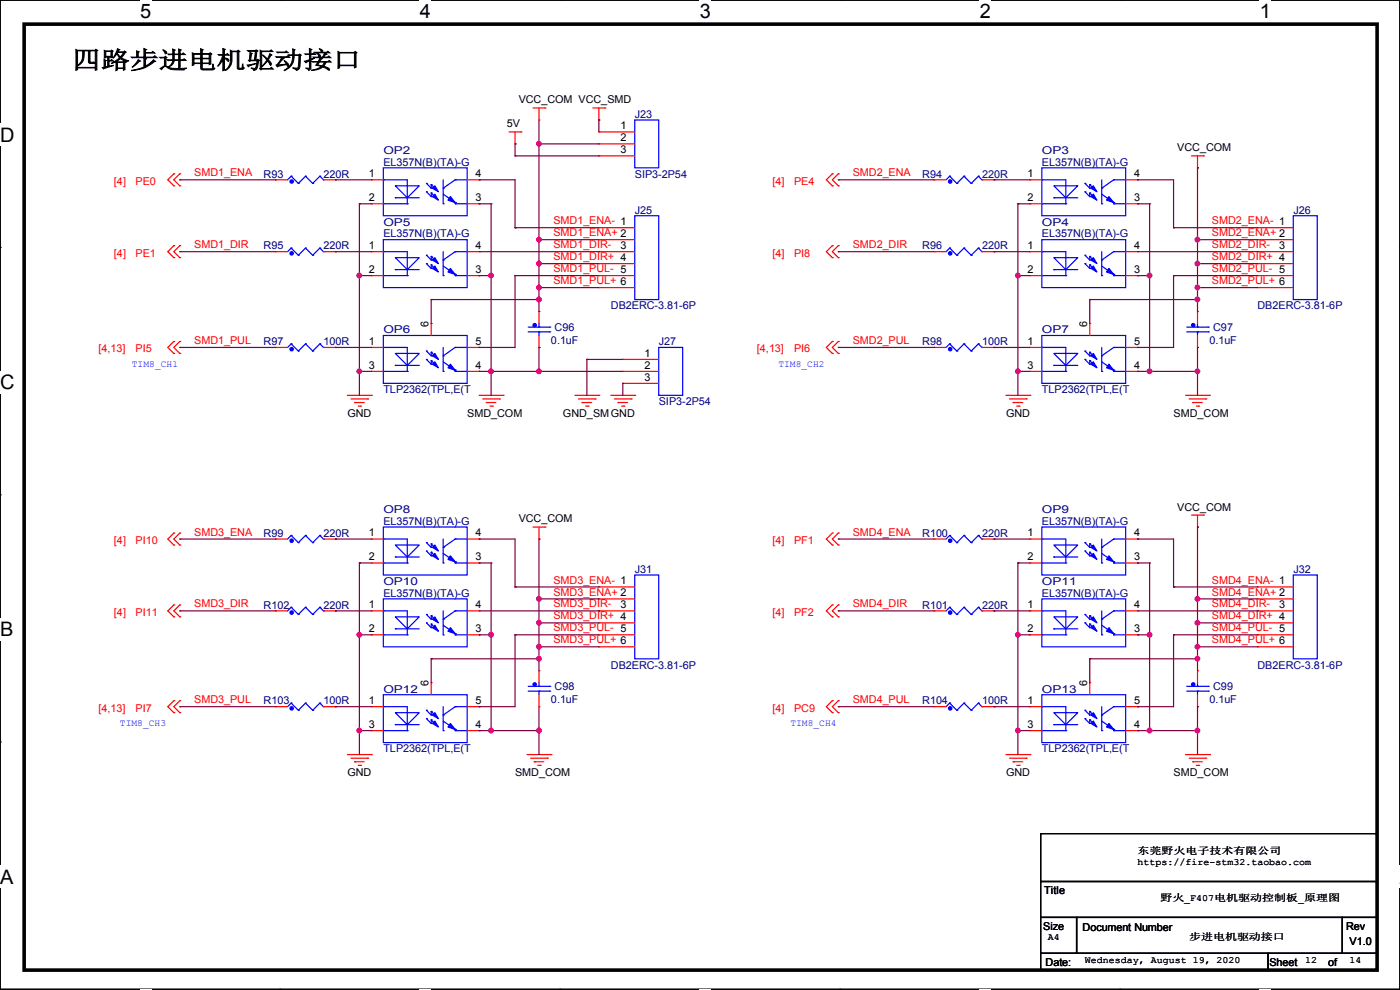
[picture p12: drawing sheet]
<svg xmlns="http://www.w3.org/2000/svg" width="297mm" height="210mm" viewBox="0 0 297 210" stroke-linecap="round" stroke-linejoin="round" font-family="sans-serif">
<path d="M0 0h297v209.8h-297z" fill="none" stroke="#000" stroke-width=".25"/>
<g fill="#fff">
<path d="M29.7 0h2.4v4.8h-2.4z"/>
<path d="M29.7 209.8h2.4v.2h-2.4z"/>
</g>
<path d="M59.4 0h.1M59.4 209.8h.1" fill="none" stroke="#000" stroke-width=".25"/>
<g fill="#fff">
<path d="M89.1 0h2.3v4.8h-2.3z"/>
<path d="M89.1 209.8h2.3v.2h-2.3z"/>
</g>
<path d="M118.8 0h.1M118.8 209.8h.1" fill="none" stroke="#000" stroke-width=".25"/>
<g fill="#fff">
<path d="M148.5 0h2.3v4.8h-2.3z"/>
<path d="M148.5 209.8h2.3v.2h-2.3z"/>
</g>
<path d="M178.2 0h.1M178.2 209.8h.1" fill="none" stroke="#000" stroke-width=".25"/>
<g fill="#fff">
<path d="M207.9 0h2.3v4.8h-2.3z"/>
<path d="M207.9 209.8h2.3v.2h-2.3z"/>
</g>
<path d="M237.6 0h.1M237.6 209.8h.1" fill="none" stroke="#000" stroke-width=".25"/>
<g fill="#fff">
<path d="M267.3 0h2.3v4.8h-2.3z"/>
<path d="M267.3 209.8h2.3v.2h-2.3z"/>
<path d="M0 26.2h3.1v4.8h-3.1z"/>
<path d="M0 78.7h3.1v4.7h-3.1z"/>
</g>
<path d="M0 52.5h.1M297 52.5h.1" fill="none" stroke="#000" stroke-width=".25"/>
<path d="M0 131.1h2.9v4.8h-2.9z" fill="#fff"/>
<path d="M0 104.9h.1M297 104.9h.1" fill="none" stroke="#000" stroke-width=".25"/>
<g fill="#fff">
<path d="M0 183.6h2.9v4.7h-2.9z"/>
<path d="M296.9 183.6h.1v4.7h-.1z"/>
</g>
<path d="M0 157.4h.1M297 157.4h.1M220.8 176.8h71.3v10.2h-71.3zM220.8 187h71.3v7.6h-71.3zM220.8 194.6h7.6v7.6h-7.6zM228.4 194.6h56.4v7.6h-56.4zM284.8 194.6h7.3v7.6h-7.3zM220.8 202.2h48.2v3.6h-48.2zM269 202.2h23.1v3.6h-23.1z" fill="none" stroke="#000" stroke-width=".25"/>
<path d="M5.1 5.1h287v200.7h-287z" fill="none" stroke="#000" stroke-width=".76"/>
<g fill="none" stroke="#f00" stroke-width=".25">
<path d="M36.9 36.9h.1M36.9 39.4h.1M36.9 36.9l-1.3 1.2 1.3 1.3M38.1 36.9h.1M38.1 39.4h.1M38.1 36.9l-1.2 1.2 1.2 1.3M58.5 38.1h.1M58.5 38.1h2.5M68.6 38.1h2.6M71.2 38.1h.1M78.8 38.1h.1M78.8 38.1h2.5"/>
<path d="M99.1 38.1h2.5M101.6 38.1h.1M108 28h2.5M109.3 30.5h.1M109.3 28v2.5M110.5 28h.1M113.1 22.9h2.5M114.3 25.4h.1M114.3 22.9v2.5M115.6 22.9h.1M125.8 22.9h2.5M127 25.4h.1"/>
<path d="M127 28h.1M127 30.5h.1M127 33.1h.1M127 28h7.7M127 22.9v2.5M127 33.1h7.7M127 30.5h7.7M128.3 22.9h.1M176.6 36.9h.1M176.6 39.4h.1M176.6 36.9l-1.3 1.2 1.3 1.3M177.8 36.9h.1"/>
<path d="M177.8 39.4h.1M177.8 36.9l-1.2 1.2 1.2 1.3M198.2 38.1h.1M198.2 38.1h2.5M208.3 38.1h2.6M210.9 38.1h.1M218.5 38.1h.1M218.5 38.1h2.5M238.8 38.1h2.5M241.3 38.1h.1M252.8 33.1h2.5M254 35.6h.1"/>
<path d="M254 33.1v2.5M255.3 33.1h.1M36.9 52.1h.1M36.9 54.7h.1M36.9 52.1l-1.3 1.3 1.3 1.3M38.1 52.1h.1M38.1 54.7h.1M38.1 52.1l-1.2 1.3 1.2 1.3M58.5 53.4h.1M58.5 53.4h2.5M68.6 53.4h2.6M71.2 53.4h.1"/>
<path d="M78.8 43.2h.1M78.8 53.4h.1M78.8 58.5h.1M78.8 53.4h2.5M78.8 58.5h2.5M78.8 43.2h2.5M99.1 53.4h2.5M99.1 58.5h2.5M99.1 43.2h2.5M101.6 43.2h.1M101.6 53.4h.1M101.6 58.5h.1"/>
<path d="M127 48.3h.1M127 50.8h.1M127 53.4h.1M127 55.9h.1M127 58.5h.1M127 53.4h7.7M127 58.5h7.7M127 48.3h7.7M127 50.8h7.7M127 55.9h7.7M176.6 52.1h.1M176.6 54.7h.1"/>
<path d="M176.6 52.1l-1.3 1.3 1.3 1.3M177.8 52.1h.1M177.8 54.7h.1M177.8 52.1l-1.2 1.3 1.2 1.3M198.2 53.4h.1M198.2 53.4h2.5M208.3 53.4h2.6M210.9 53.4h.1M218.5 53.4h.1M218.5 58.5h.1M218.5 43.2h.1M218.5 53.4h2.5"/>
<path d="M218.5 58.5h2.5M218.5 43.2h2.5M238.8 53.4h2.5M238.8 58.5h2.5M238.8 43.2h2.5M241.3 53.4h.1M241.3 58.5h.1M241.3 43.2h.1M266.7 48.3h.1M266.7 50.8h.1M266.7 53.4h.1M266.7 55.9h.1"/>
<path d="M266.7 58.5h.1M266.7 53.4h7.7M266.7 58.5h7.7M266.7 48.3h7.7M266.7 50.8h7.7M266.7 55.9h7.7M36.9 72.4h.1M36.9 75h.1M36.9 72.4l-1.3 1.3 1.3 1.3M38.1 72.4h.1M38.1 75h.1M38.1 72.4l-1.2 1.3 1.2 1.3"/>
<path d="M58.5 73.7h.1M58.5 73.7h2.5M68.6 73.7h2.6M71.2 73.7h.1M78.8 73.7h.1M78.8 78.8h.1M78.8 73.7h2.5M78.8 78.8h2.5M91.5 68.6h.1M91.5 68.6v2.6M99.1 73.7h2.5M99.1 78.8h2.5"/>
<path d="M101.6 73.7h.1M101.6 78.8h.1M114.3 66.1h.1M114.3 73.7h.1M114.3 66.1v2.5M114.3 71.2v2.5M127 61h.1M127 61h7.7M132.1 76.2h.1M132.1 78.8h.1M132.1 76.2h7.6M132.1 78.8h7.6"/>
<path d="M176.6 72.4h.1M176.6 75h.1M176.6 72.4l-1.3 1.3 1.3 1.3M177.8 72.4h.1M177.8 75h.1M177.8 72.4l-1.2 1.3 1.2 1.3M198.2 73.7h.1M198.2 73.7h2.5M208.3 73.7h2.6M210.9 73.7h.1M218.5 73.7h.1M218.5 78.8h.1"/>
<path d="M218.5 73.7h2.5M218.5 78.8h2.5M231.2 68.6h.1M231.2 68.6v2.6M238.8 73.7h2.5M238.8 78.8h2.5M241.3 73.7h.1M241.3 78.8h.1M254 66.1h.1M254 73.7h.1M254 66.1v2.5M254 71.2v2.5"/>
<path d="M266.7 61h.1M266.7 61h7.7M73.7 83.9h5.1M74.5 84.6h3.5M75.2 85.4h.1M75.2 85.4h2.1M76 86.1h.5M76.5 86.1h.1M78 84.6h.1M78.8 83.9h.1M101.6 83.9h5.1M102.4 84.6h3.6"/>
<path d="M103.2 85.4h.1M103.2 85.4h2M103.9 86.1h.5M104.4 86.1h.1M106 84.6h.1M106.7 83.9h.1M122 83.9h5M122.7 84.6h3.6M123.5 85.4h.1M123.5 85.4h2M124.2 86.1h.6M124.8 86.1h.1"/>
<path d="M126.3 84.6h.1M127 83.9h.1M129.6 83.9h5.1M130.3 84.6h3.6M131.1 85.4h.1M131.1 85.4h2M131.9 86.1h.5M132.1 81.3h.1M132.1 81.3h7.6M132.4 86.1h.1M133.9 84.6h.1M134.7 83.9h.1"/>
<path d="M213.4 83.9h5.1M214.2 84.6h3.5M214.9 85.4h.1M214.9 85.4h2.1M215.7 86.1h.5M216.2 86.1h.1M217.7 84.6h.1M218.5 83.9h.1M251.5 83.9h5.1M252.3 84.6h3.5M253 85.4h.1M253 85.4h2.1"/>
<path d="M253.8 86.1h.5M254.3 86.1h.1M255.8 84.6h.1M256.6 83.9h.1M36.9 113.1h.1M36.9 115.6h.1M36.9 113.1l-1.3 1.2 1.3 1.3M38.1 113.1h.1M38.1 115.6h.1M38.1 113.1l-1.2 1.2 1.2 1.3M58.5 114.3h.1M58.5 114.3h2.5"/>
<path d="M68.6 114.3h2.6M71.2 114.3h.1M78.8 114.3h.1M78.8 119.4h.1M78.8 114.3h2.5M78.8 119.4h2.5M99.1 114.3h2.5M99.1 119.4h2.5M101.6 114.3h.1M101.6 119.4h.1M113.1 111.8h2.5M114.3 114.3h.1"/>
<path d="M114.3 111.8v2.5M115.6 111.8h.1M176.6 113.1h.1M176.6 115.6h.1M176.6 113.1l-1.3 1.2 1.3 1.3M177.8 113.1h.1M177.8 115.6h.1M177.8 113.1l-1.2 1.2 1.2 1.3M198.2 114.3h.1M198.2 114.3h2.5M208.3 114.3h2.6M210.9 114.3h.1"/>
<path d="M218.5 114.3h.1M218.5 119.4h.1M218.5 114.3h2.5M218.5 119.4h2.5M238.8 114.3h2.5M238.8 119.4h2.5M241.3 114.3h.1M241.3 119.4h.1M252.8 109.3h2.5M254 111.8h.1M254 109.3v2.5M255.3 109.3h.1"/>
<path d="M36.9 128.3h.1M36.9 130.9h.1M36.9 128.3l-1.3 1.3 1.3 1.3M38.1 128.3h.1M38.1 130.9h.1M38.1 128.3l-1.2 1.3 1.2 1.3M58.5 129.6h.1M58.5 129.6h2.5M68.6 129.6h2.6M71.2 129.6h.1M78.8 129.6h.1M78.8 134.7h.1"/>
<path d="M78.8 129.6h2.5M78.8 134.7h2.5M99.1 129.6h2.5M99.1 134.7h2.5M101.6 129.6h.1M101.6 134.7h.1M127 124.5h.1M127 127h.1M127 129.6h.1M127 132.1h.1M127 134.7h.1M127 137.2h.1"/>
<path d="M127 124.5h7.7M127 127h7.7M127 129.6h7.7M127 132.1h7.7M127 134.7h7.7M127 137.2h7.7M176.6 128.3h.1M176.6 130.9h.1M176.6 128.3l-1.3 1.3 1.3 1.3M177.8 128.3h.1M177.8 130.9h.1M177.8 128.3l-1.2 1.3 1.2 1.3"/>
<path d="M198.2 129.6h.1M198.2 129.6h2.5M208.3 129.6h2.6M210.9 129.6h.1M218.5 129.6h.1M218.5 134.7h.1M218.5 129.6h2.5M218.5 134.7h2.5M238.8 129.6h2.5M238.8 134.7h2.5M241.3 129.6h.1M241.3 134.7h.1"/>
<path d="M266.7 124.5h.1M266.7 127h.1M266.7 129.6h.1M266.7 132.1h.1M266.7 134.7h.1M266.7 137.2h.1M266.7 124.5h7.7M266.7 127h7.7M266.7 129.6h7.7M266.7 132.1h7.7M266.7 134.7h7.7M266.7 137.2h7.7"/>
<path d="M36.9 148.6h.1M36.9 151.2h.1M36.9 148.6l-1.3 1.3 1.3 1.3M38.1 148.6h.1M38.1 151.2h.1M38.1 148.6l-1.2 1.3 1.2 1.3M58.5 149.9h.1M58.5 149.9h2.5M68.6 149.9h2.6M71.2 149.9h.1M78.8 149.9h.1M78.8 155h.1"/>
<path d="M78.8 149.9h2.5M78.8 155h2.5M91.5 144.8h.1M91.5 144.8v2.6M99.1 149.9h2.5M99.1 155h2.5M101.6 149.9h.1M101.6 155h.1M114.3 142.3h.1M114.3 149.9h.1M114.3 142.3v2.5M114.3 147.4v2.5"/>
<path d="M176.6 148.6h.1M176.6 151.2h.1M176.6 148.6l-1.3 1.3 1.3 1.3M177.8 148.6h.1M177.8 151.2h.1M177.8 148.6l-1.2 1.3 1.2 1.3M198.2 149.9h.1M198.2 149.9h2.5M208.3 149.9h2.6M210.9 149.9h.1M218.5 149.9h.1M218.5 155h.1"/>
<path d="M218.5 149.9h2.5M218.5 155h2.5M231.2 144.8h.1M231.2 144.8v2.6M238.8 149.9h2.5M238.8 155h2.5M241.3 149.9h.1M241.3 155h.1M254 142.3h.1M254 149.9h.1M254 142.3v2.5M254 147.4v2.5"/>
<path d="M73.7 160.1h5.1M74.5 160.8h3.5M75.2 161.6h.1M75.2 161.6h2.1M76 162.3h.5M76.5 162.3h.1M78 160.8h.1M78.8 160.1h.1M111.8 160.1h5.1M112.6 160.8h3.5M113.3 161.6h.1M113.3 161.6h2.1"/>
<path d="M114.1 162.3h.5M114.6 162.3h.1M116.1 160.8h.1M116.9 160.1h.1M213.4 160.1h5.1M214.2 160.8h3.5M214.9 161.6h.1M214.9 161.6h2.1M215.7 162.3h.5M216.2 162.3h.1M217.7 160.8h.1M218.5 160.1h.1"/>
<path d="M251.5 160.1h5.1M252.3 160.8h3.5M253 161.6h.1M253 161.6h2.1M253.8 162.3h.5M254.3 162.3h.1M255.8 160.8h.1M256.6 160.1h.1"/>
</g>
<g fill="none" stroke="#00f" stroke-width=".25">
<path d="M61.8 37.4h.1M61.8 37.4l-.8 .7M61.8 37.4l1.5 1.5M63.3 38.9h.1M64.8 37.4h.1M64.8 37.4l-1.5 1.5M64.8 37.4l1.5 1.5M66.3 38.9h.1M67.9 37.4h.1M67.9 37.4l-1.6 1.5M67.9 37.4l.7 .7M68.6 38.1h.1"/>
<path d="M81.3 35.6h17.8v10.2h-17.8zM81.3 38.1h.1M81.3 38.1h5.1v5.1M83.9 39.4h5l-2.5 2.6zM90.5 38.9h.1M90.5 38.9l1 1M91.5 39.9h.1M91.5 39.2h.1M91.5 39.2v.7M91.5 39.2l1 1M94 39.9h.1M94 38.1v5.1"/>
<path d="M96.6 38.1h.1M96.6 38.1l-2.6 1.8M96.6 38.1h2.5M134.7 25.4h5v10.2h-5zM201.5 37.4h.1M201.5 37.4l-.8 .7M201.5 37.4l1.5 1.5M203 38.9h.1M204.5 37.4h.1M204.5 37.4l-1.5 1.5M204.5 37.4l1.5 1.5M206 38.9h.1"/>
<path d="M207.6 37.4h.1M207.6 37.4l-1.6 1.5M207.6 37.4l.7 .7M208.3 38.1h.1M221 35.6h17.8v10.2h-17.8zM221 38.1h.1M221 38.1h5.1v5.1M223.6 39.4h5l-2.5 2.6zM230.2 38.9h.1M230.2 38.9l1 1M231.2 39.9h.1M231.2 39.2h.1"/>
<path d="M231.2 39.2v.7M231.2 39.2l1 1M233.7 39.9h.1M233.7 38.1v5.1M236.3 38.1h.1M236.3 38.1h2.5M236.3 38.1l-2.6 1.8M61.8 52.6h.1M61.8 52.6l-.8 .8M61.8 52.6l1.5 1.5M63.3 54.1h.1M64.8 52.6h.1"/>
<path d="M64.8 52.6l-1.5 1.5M64.8 52.6l1.5 1.5M66.3 54.1h.1M67.9 52.6h.1M67.9 52.6l-1.6 1.5M67.9 52.6l.7 .8M68.6 53.4h.1M81.3 50.8h17.8v10.2h-17.8zM81.3 43.2h.1M81.3 53.4h.1M81.3 58.5h.1M81.3 58.5h5.1"/>
<path d="M81.3 53.4h5.1v5.1M81.3 43.2h5.1M83.9 54.7h5l-2.5 2.5zM83.9 42h.1M83.9 57.2h.1M83.9 57.2h5M83.9 42h5M86.4 43.2h.1M86.4 58.5h.1M90.5 40.7h.1M90.5 55.9h.1M90.5 54.1h.1"/>
<path d="M90.5 40.7l1 1M90.5 55.9l1 1M90.5 54.1l1 1.1M91.5 41.7h.1M91.5 40.9h.1M91.5 56.9h.1M91.5 56.2h.1M91.5 55.2h.1M91.5 54.4h.1M91.5 40.9v.8M91.5 54.4v.8M91.5 56.2v.7"/>
<path d="M91.5 40.9l1 1.1M91.5 56.2l1 1M91.5 54.4l1 1M94 43.2h.1M94 58.5h.1M94 55.2h.1M94 53.4v5.1M94 41.2l2.6 1.8M94 56.4l2.6 1.8M96.6 43h.1M96.6 43.2h.1M96.6 58.2h.1"/>
<path d="M96.6 58.5h.1M96.6 53.4h.1M96.6 58.5h2.5M96.6 53.4h2.5M96.6 43.2h2.5M96.6 43v.2M96.6 58.2v.3M96.6 53.4l-2.6 1.8M134.7 45.8h5v17.7h-5zM201.5 52.6h.1M201.5 52.6l-.8 .8M201.5 52.6l1.5 1.5"/>
<path d="M203 54.1h.1M204.5 52.6h.1M204.5 52.6l-1.5 1.5M204.5 52.6l1.5 1.5M206 54.1h.1M207.6 52.6h.1M207.6 52.6l-1.6 1.5M207.6 52.6l.7 .8M208.3 53.4h.1M221 50.8h17.8v10.2h-17.8zM221 53.4h.1M221 58.5h.1"/>
<path d="M221 43.2h.1M221 53.4h5.1v5.1M221 58.5h5.1M221 43.2h5.1M223.6 54.7h5l-2.5 2.5zM223.6 57.2h.1M223.6 42h.1M223.6 57.2h5M223.6 42h5M226.1 58.5h.1M226.1 43.2h.1M230.2 55.9h.1"/>
<path d="M230.2 54.1h.1M230.2 40.7h.1M230.2 55.9l1 1M230.2 54.1l1 1.1M230.2 40.7l1 1M231.2 56.9h.1M231.2 56.2h.1M231.2 55.2h.1M231.2 54.4h.1M231.2 41.7h.1M231.2 40.9h.1M231.2 40.9v.8"/>
<path d="M231.2 54.4v.8M231.2 56.2v.7M231.2 56.2l1 1M231.2 54.4l1 1M231.2 40.9l1 1.1M233.7 58.5h.1M233.7 55.2h.1M233.7 43.2h.1M233.7 53.4v5.1M233.7 56.4l2.6 1.8M233.7 41.2l2.6 1.8M236.3 58.2h.1"/>
<path d="M236.3 58.5h.1M236.3 53.4h.1M236.3 43h.1M236.3 43.2h.1M236.3 53.4l-2.6 1.8M236.3 58.5h2.5M236.3 53.4h2.5M236.3 43v.2M236.3 58.2v.3M236.3 43.2h2.5M274.4 45.8h5v17.7h-5zM61.8 72.9h.1"/>
<path d="M61.8 72.9l-.8 .8M61.8 72.9l1.5 1.6M63.3 74.5h.1M64.8 72.9h.1M64.8 72.9l-1.5 1.6M64.8 72.9l1.5 1.6M66.3 74.5h.1M67.9 72.9h.1M67.9 72.9l-1.6 1.6M67.9 72.9l.7 .8M68.6 73.7h.1M81.3 71.2h17.8v10.1h-17.8z"/>
<path d="M81.3 73.7h.1M81.3 78.8h.1M81.3 78.8h5.1M81.3 73.7h5.1v5.1M83.9 75h5l-2.5 2.5zM83.9 77.5h.1M83.9 77.5h5M86.4 78.8h.1M90.5 76.2h.1M90.5 74.5h.1M90.5 76.2l1 1.1M90.5 74.5l1 1"/>
<path d="M91.5 77.3h.1M91.5 76.5h.1M91.5 75.5h.1M91.5 74.7h.1M91.5 74.7v.8M91.5 76.5v.8M91.5 76.5l1 1M91.5 74.7l1 1M94 78.8h.1M94 75.5h.1M94 73.7v5.1M94 76.8l2.6 1.7"/>
<path d="M96.6 78.5h.1M96.6 78.8h.1M96.6 73.7h.1M96.6 78.8h2.5M96.6 73.7h2.5M96.6 78.5v.3M96.6 73.7l-2.6 1.8M112.1 70.4h4.5M112.1 69.4h4.5M114.3 70.4h.1M114.3 69.4h.1M114.3 68.6v.8"/>
<path d="M114.3 70.4v.8M116.6 70.4h.1M116.6 69.4h.1M139.7 73.7h5.1v10.2h-5.1zM201.5 72.9h.1M201.5 72.9l-.8 .8M201.5 72.9l1.5 1.6M203 74.5h.1M204.5 72.9h.1M204.5 72.9l-1.5 1.6M204.5 72.9l1.5 1.6M206 74.5h.1"/>
<path d="M207.6 72.9h.1M207.6 72.9l-1.6 1.6M207.6 72.9l.7 .8M208.3 73.7h.1M221 71.2h17.8v10.1h-17.8zM221 73.7h.1M221 78.8h.1M221 73.7h5.1v5.1M221 78.8h5.1M223.6 75h5l-2.5 2.5zM223.6 77.5h.1M223.6 77.5h5"/>
<path d="M226.1 78.8h.1M230.2 76.2h.1M230.2 74.5h.1M230.2 76.2l1 1.1M230.2 74.5l1 1M231.2 77.3h.1M231.2 76.5h.1M231.2 75.5h.1M231.2 74.7h.1M231.2 74.7v.8M231.2 76.5v.8M231.2 76.5l1 1"/>
<path d="M231.2 74.7l1 1M233.7 78.8h.1M233.7 75.5h.1M233.7 73.7v5.1M233.7 76.8l2.6 1.7M236.3 78.5h.1M236.3 78.8h.1M236.3 73.7h.1M236.3 78.5v.3M236.3 73.7l-2.6 1.8M236.3 78.8h2.5M236.3 73.7h2.5"/>
<path d="M251.8 70.4h4.5M251.8 69.4h4.5M254 70.4h.1M254 69.4h.1M254 68.6v.8M254 70.4v.8M256.3 70.4h.1M256.3 69.4h.1M61.8 113.6h.1M61.8 113.6l-.8 .7M61.8 113.6l1.5 1.5M63.3 115.1h.1"/>
<path d="M64.8 113.6h.1M64.8 113.6l-1.5 1.5M64.8 113.6l1.5 1.5M66.3 115.1h.1M67.9 113.6h.1M67.9 113.6l-1.6 1.5M67.9 113.6l.7 .7M68.6 114.3h.1M81.3 111.8h17.8v10.2h-17.8zM81.3 114.3h.1M81.3 119.4h.1M81.3 119.4h5.1"/>
<path d="M81.3 114.3h5.1v5.1M83.9 115.6h5l-2.5 2.6zM83.9 118.2h.1M83.9 118.2h5M86.4 119.4h.1M90.5 116.9h.1M90.5 115.1h.1M90.5 116.9l1 1M90.5 115.1l1 1M91.5 117.9h.1M91.5 117.1h.1M91.5 116.1h.1"/>
<path d="M91.5 115.4h.1M91.5 115.4v.7M91.5 117.1v.8M91.5 117.1l1 1.1M91.5 115.4l1 1M94 119.4h.1M94 116.1h.1M94 114.3v5.1M94 117.4l2.6 1.8M96.6 119.2h.1M96.6 119.4h.1M96.6 114.3h.1"/>
<path d="M96.6 119.4h2.5M96.6 114.3h2.5M96.6 119.2v.2M96.6 114.3l-2.6 1.8M201.5 113.6h.1M201.5 113.6l-.8 .7M201.5 113.6l1.5 1.5M203 115.1h.1M204.5 113.6h.1M204.5 113.6l-1.5 1.5M204.5 113.6l1.5 1.5M206 115.1h.1"/>
<path d="M207.6 113.6h.1M207.6 113.6l-1.6 1.5M207.6 113.6l.7 .7M208.3 114.3h.1M221 111.8h17.8v10.2h-17.8zM221 114.3h.1M221 119.4h.1M221 114.3h5.1v5.1M221 119.4h5.1M223.6 115.6h5l-2.5 2.6zM223.6 118.2h.1M223.6 118.2h5"/>
<path d="M226.1 119.4h.1M230.2 116.9h.1M230.2 115.1h.1M230.2 116.9l1 1M230.2 115.1l1 1M231.2 117.9h.1M231.2 117.1h.1M231.2 116.1h.1M231.2 115.4h.1M231.2 115.4v.7M231.2 117.1v.8M231.2 117.1l1 1.1"/>
<path d="M231.2 115.4l1 1M233.7 119.4h.1M233.7 116.1h.1M233.7 114.3v5.1M233.7 117.4l2.6 1.8M236.3 119.2h.1M236.3 119.4h.1M236.3 114.3h.1M236.3 119.2v.2M236.3 114.3l-2.6 1.8M236.3 119.4h2.5M236.3 114.3h2.5"/>
<path d="M61.8 128.8h.1M61.8 128.8l-.8 .8M61.8 128.8l1.5 1.5M63.3 130.3h.1M64.8 128.8h.1M64.8 128.8l-1.5 1.5M64.8 128.8l1.5 1.5M66.3 130.3h.1M67.9 128.8h.1M67.9 128.8l-1.6 1.5M67.9 128.8l.7 .8M68.6 129.6h.1"/>
<path d="M81.3 127h17.8v10.2h-17.8zM81.3 129.6h.1M81.3 134.7h.1M81.3 134.7h5.1M81.3 129.6h5.1v5.1M83.9 130.9h5l-2.5 2.5zM83.9 133.4h.1M83.9 133.4h5M86.4 134.7h.1M90.5 132.1h.1M90.5 130.3h.1M90.5 132.1l1 1"/>
<path d="M90.5 130.3l1 1.1M91.5 133.1h.1M91.5 132.4h.1M91.5 131.4h.1M91.5 130.6h.1M91.5 130.6v.8M91.5 132.4v.7M91.5 132.4l1 1M91.5 130.6l1 1M94 134.7h.1M94 131.4h.1M94 129.6v5.1"/>
<path d="M94 132.6l2.6 1.8M96.6 134.4h.1M96.6 134.7h.1M96.6 129.6h.1M96.6 134.7h2.5M96.6 129.6h2.5M96.6 134.4v.3M96.6 129.6l-2.6 1.8M134.7 122h5v17.7h-5zM201.5 128.8h.1M201.5 128.8l-.8 .8M201.5 128.8l1.5 1.5"/>
<path d="M203 130.3h.1M204.5 128.8h.1M204.5 128.8l-1.5 1.5M204.5 128.8l1.5 1.5M206 130.3h.1M207.6 128.8h.1M207.6 128.8l-1.6 1.5M207.6 128.8l.7 .8M208.3 129.6h.1M221 127h17.8v10.2h-17.8zM221 129.6h.1M221 134.7h.1"/>
<path d="M221 129.6h5.1v5.1M221 134.7h5.1M223.6 130.9h5l-2.5 2.5zM223.6 133.4h.1M223.6 133.4h5M226.1 134.7h.1M230.2 132.1h.1M230.2 130.3h.1M230.2 132.1l1 1M230.2 130.3l1 1.1M231.2 133.1h.1M231.2 132.4h.1"/>
<path d="M231.2 131.4h.1M231.2 130.6h.1M231.2 130.6v.8M231.2 132.4v.7M231.2 132.4l1 1M231.2 130.6l1 1M233.7 134.7h.1M233.7 131.4h.1M233.7 129.6v5.1M233.7 132.6l2.6 1.8M236.3 134.4h.1M236.3 134.7h.1"/>
<path d="M236.3 129.6h.1M236.3 134.4v.3M236.3 129.6l-2.6 1.8M236.3 134.7h2.5M236.3 129.6h2.5M274.4 122h5v17.7h-5zM61.8 149.1h.1M61.8 149.1l-.8 .8M61.8 149.1l1.5 1.6M63.3 150.7h.1M64.8 149.1h.1M64.8 149.1l-1.5 1.6"/>
<path d="M64.8 149.1l1.5 1.6M66.3 150.7h.1M67.9 149.1h.1M67.9 149.1l-1.6 1.6M67.9 149.1l.7 .8M68.6 149.9h.1M81.3 147.4h17.8v10.1h-17.8zM81.3 149.9h.1M81.3 155h.1M81.3 155h5.1M81.3 149.9h5.1v5.1M83.9 151.2h5l-2.5 2.5z"/>
<path d="M83.9 153.7h.1M83.9 153.7h5M86.4 155h.1M90.5 152.4h.1M90.5 150.7h.1M90.5 152.4l1 1.1M90.5 150.7l1 1M91.5 153.5h.1M91.5 152.7h.1M91.5 151.7h.1M91.5 150.9h.1M91.5 150.9v.8"/>
<path d="M91.5 152.7v.8M91.5 152.7l1 1M91.5 150.9l1 1M94 155h.1M94 151.7h.1M94 149.9v5.1M94 153l2.6 1.7M96.6 154.7h.1M96.6 155h.1M96.6 149.9h.1M96.6 155h2.5M96.6 149.9h2.5"/>
<path d="M96.6 154.7v.3M96.6 149.9l-2.6 1.8M112.1 146.6h4.5M112.1 145.6h4.5M114.3 146.6h.1M114.3 145.6h.1M114.3 144.8v.8M114.3 146.6v.8M116.6 146.6h.1M116.6 145.6h.1M201.5 149.1h.1M201.5 149.1l-.8 .8"/>
<path d="M201.5 149.1l1.5 1.6M203 150.7h.1M204.5 149.1h.1M204.5 149.1l-1.5 1.6M204.5 149.1l1.5 1.6M206 150.7h.1M207.6 149.1h.1M207.6 149.1l-1.6 1.6M207.6 149.1l.7 .8M208.3 149.9h.1M221 147.4h17.8v10.1h-17.8zM221 149.9h.1"/>
<path d="M221 155h.1M221 149.9h5.1v5.1M221 155h5.1M223.6 151.2h5l-2.5 2.5zM223.6 153.7h.1M223.6 153.7h5M226.1 155h.1M230.2 152.4h.1M230.2 150.7h.1M230.2 152.4l1 1.1M230.2 150.7l1 1M231.2 153.5h.1"/>
<path d="M231.2 152.7h.1M231.2 151.7h.1M231.2 150.9h.1M231.2 150.9v.8M231.2 152.7v.8M231.2 152.7l1 1M231.2 150.9l1 1M233.7 155h.1M233.7 151.7h.1M233.7 149.9v5.1M233.7 153l2.6 1.7M236.3 154.7h.1"/>
<path d="M236.3 155h.1M236.3 149.9h.1M236.3 154.7v.3M236.3 149.9l-2.6 1.8M236.3 155h2.5M236.3 149.9h2.5M251.8 146.6h4.5M251.8 145.6h4.5M254 146.6h.1M254 145.6h.1M254 144.8v.8M254 146.6v.8"/>
<path d="M256.3 146.6h.1M256.3 145.6h.1"/>
</g>
<g fill="#00f" stroke="#00f" stroke-width=".25">
<path d="M235.2 56.9l1.1 1.3-1.6-.5z"/>
<path d="M231.4 56.9l.5-.5 .8 1.3z"/>
<path d="M231.4 55.2l.5-.5 .8 1.2z"/>
<path d="M235.2 77.3l1.1 1.2-1.6-.5z"/>
<path d="M231.4 77.3l.5-.5 .8 1.2z"/>
<path d="M231.9 75l.8 1.2-1.3-.7z"/>
<path d="M235.2 117.9l1.1 1.3-1.6-.5z"/>
<path d="M231.4 117.9l.5-.5 .8 1.3z"/>
<path d="M231.9 115.6l.8 1.3-1.3-.8z"/>
<path d="M235.2 153.5l1.1 1.2-1.6-.5z"/>
<path d="M231.4 153.5l.5-.5 .8 1.2z"/>
<path d="M231.4 151.7l.5-.5 .8 1.2z"/>
<path d="M235.2 133.1l1.1 1.3-1.6-.5z"/>
<path d="M231.4 133.1l.5-.5 .8 1.3z"/>
<path d="M231.4 131.4l.5-.5 .8 1.2z"/>
<path d="M95.5 41.7l1.1 1.3-1.6-.5z"/>
<path d="M91.7 41.7l.5-.5 .8 1.3z"/>
<path d="M91.7 39.9l.5-.5 .8 1.3z"/>
<path d="M95.5 56.9l1.1 1.3-1.6-.5z"/>
<path d="M91.7 56.9l.5-.5 .8 1.3z"/>
<path d="M91.7 55.2l.5-.5 .8 1.2z"/>
<path d="M95.5 117.9l1.1 1.3-1.6-.5z"/>
<path d="M91.7 117.9l.5-.5 .8 1.3z"/>
<path d="M91.7 116.1l.5-.5 .8 1.3z"/>
<path d="M95.5 77.3l1.1 1.2-1.6-.5z"/>
<path d="M91.7 77.3l.5-.5 .8 1.2z"/>
<path d="M91.7 75.5l.5-.5 .8 1.2z"/>
<path d="M95.5 133.1l1.1 1.3-1.6-.5z"/>
<path d="M91.7 133.1l.5-.5 .8 1.3z"/>
<path d="M91.7 131.4l.5-.5 .8 1.2z"/>
<path d="M95.5 153.5l1.1 1.2-1.6-.5z"/>
<path d="M91.7 153.5l.5-.5 .8 1.2z"/>
<path d="M91.7 151.7l.5-.5 .8 1.2z"/>
<path d="M235.2 41.7l1.1 1.3-1.6-.5z"/>
<path d="M231.4 41.7l.5-.5 .8 1.3z"/>
<path d="M231.4 39.9l.5-.5 .8 1.3z"/>
<circle cx="61.9" cy="74.1" r=".36"/>
<circle cx="61.9" cy="150.3" r=".36"/>
<circle cx="113.4" cy="69" r=".36"/>
<circle cx="253.1" cy="145.2" r=".36"/>
<circle cx="201.6" cy="74.1" r=".36"/>
<circle cx="61.9" cy="114.7" r=".36"/>
<circle cx="201.6" cy="38.5" r=".36"/>
<circle cx="61.9" cy="129.9" r=".36"/>
<circle cx="201.6" cy="53.7" r=".36"/>
<circle cx="61.9" cy="38.5" r=".36"/>
<circle cx="201.6" cy="150.3" r=".36"/>
<circle cx="61.9" cy="53.7" r=".36"/>
<circle cx="201.6" cy="129.9" r=".36"/>
<circle cx="113.4" cy="145.2" r=".36"/>
<circle cx="201.6" cy="114.7" r=".36"/>
<circle cx="253.1" cy="69" r=".36"/>
</g>
<g fill="none" stroke="#800040" stroke-width=".25">
<path d="M38.1 38.1h.1M38.1 38.1h20.4M71.2 38.1h.1M71.2 38.1h7.6M101.6 38.1h.1M101.6 38.1h7.7v10.2M109.3 30.5h.1M109.3 33.1h.1M109.3 30.5v2.6M109.3 33.1h17.7M114.3 30.5h.1M114.3 30.5h12.7"/>
<path d="M114.3 25.4v40.7M127 25.4h.1M127 25.4v2.6M177.8 38.1h.1M177.8 38.1h20.4M210.9 38.1h.1M210.9 38.1h7.6M241.3 38.1h.1M241.3 38.1h7.7v10.2M254 35.6h.1M254 35.6v30.5M38.1 53.4h.1"/>
<path d="M38.1 53.4h20.4M71.2 53.4h.1M71.2 53.4h7.6M76.2 43.2h.1M76.2 58.5h.1M76.2 43.2h2.6M76.2 58.5h2.6M76.2 43.2v40.7M101.6 43.2h.1M101.6 58.5h.1M101.6 53.4h25.4M101.6 43.2h2.6"/>
<path d="M101.6 58.5h2.6M104.2 43.2h.1M104.2 58.5h.1M104.2 43.2v40.7M109.3 48.3h.1M109.3 58.5h.1M109.3 58.5v15.2h-7.7M109.3 58.5h17.7M109.3 48.3h17.7M114.3 50.8h.1M114.3 55.9h.1M114.3 50.8h12.7"/>
<path d="M114.3 55.9h12.7M127 53.4h.1M177.8 53.4h.1M177.8 53.4h20.4M210.9 53.4h.1M210.9 53.4h7.6M215.9 43.2h.1M215.9 58.5h.1M215.9 43.2h2.6M215.9 58.5h2.6M215.9 43.2v40.7M241.3 43.2h.1"/>
<path d="M241.3 58.5h.1M241.3 53.4h25.4M241.3 43.2h2.6M241.3 58.5h2.6M243.9 43.2h.1M243.9 58.5h.1M243.9 43.2v35.6M249 48.3h.1M249 58.5h.1M249 58.5v15.2h-7.7M249 58.5h17.7M249 48.3h17.7"/>
<path d="M254 50.8h.1M254 55.9h.1M254 50.8h12.7M254 55.9h12.7M266.7 53.4h.1M38.1 73.7h.1M38.1 73.7h20.4M71.2 73.7h.1M71.2 73.7h7.6M76.2 78.8h.1M76.2 78.8h2.6M91.5 63.5h.1"/>
<path d="M91.5 63.5v5.1M91.5 63.5h22.8M101.6 73.7h.1M101.6 78.8h.1M101.6 78.8h30.5M104.2 78.8h.1M114.3 63.5h.1M114.3 73.7h.1M114.3 78.8h.1M114.3 61h.1M114.3 73.7v5.1M114.3 61h12.7"/>
<path d="M124.5 76.2h.1M124.5 76.2v7.7M124.5 76.2h7.6M177.8 73.7h.1M177.8 73.7h20.4M210.9 73.7h.1M210.9 73.7h7.6M215.9 78.8h.1M215.9 78.8h2.6M231.2 63.5h.1M231.2 63.5h22.8M231.2 63.5v5.1"/>
<path d="M241.3 73.7h.1M241.3 78.8h.1M241.3 78.8h12.7M243.9 78.8h.1M254 61h.1M254 63.5h.1M254 73.7h.1M254 78.8h.1M254 61h12.7M254 73.7v10.2M132.1 81.3h.1M132.1 81.3v2.6"/>
<path d="M38.1 114.3h.1M38.1 114.3h20.4M71.2 114.3h.1M71.2 114.3h7.6M76.2 119.4h.1M76.2 119.4v40.7M76.2 119.4h2.6M101.6 114.3h.1M101.6 119.4h.1M101.6 114.3h7.7v10.2M101.6 119.4h2.6M104.2 119.4h.1"/>
<path d="M104.2 119.4v35.6M114.3 114.3h.1M114.3 114.3v28M177.8 114.3h.1M177.8 114.3h20.4M210.9 114.3h.1M210.9 114.3h7.6M215.9 119.4h.1M215.9 119.4v40.7M215.9 119.4h2.6M241.3 114.3h.1M241.3 119.4h.1"/>
<path d="M241.3 114.3h7.7v10.2M241.3 119.4h2.6M243.9 119.4h.1M243.9 119.4v35.6M254 111.8h.1M254 111.8v30.5M38.1 129.6h.1M38.1 129.6h20.4M71.2 129.6h.1M71.2 129.6h7.6M76.2 134.7h.1M76.2 134.7h2.6"/>
<path d="M91.5 139.7h.1M91.5 139.7v5.1M91.5 139.7h22.8M101.6 134.7h.1M101.6 129.6h25.4M101.6 134.7h2.6M104.2 134.7h.1M109.3 124.5h.1M109.3 134.7h.1M109.3 134.7v15.2h-7.7M109.3 124.5h17.7M109.3 134.7h17.7"/>
<path d="M114.3 127h.1M114.3 132.1h.1M114.3 137.2h.1M114.3 139.7h.1M114.3 127h12.7M114.3 132.1h12.7M114.3 137.2h12.7M127 129.6h.1M177.8 129.6h.1M177.8 129.6h20.4M210.9 129.6h.1M210.9 129.6h7.6"/>
<path d="M215.9 134.7h.1M215.9 134.7h2.6M231.2 139.7h.1M231.2 139.7v5.1M231.2 139.7h22.8M241.3 134.7h.1M241.3 129.6h25.4M241.3 134.7h2.6M243.9 134.7h.1M249 124.5h.1M249 134.7h.1M249 134.7v15.2h-7.7"/>
<path d="M249 124.5h17.7M249 134.7h17.7M254 127h.1M254 132.1h.1M254 137.2h.1M254 139.7h.1M254 127h12.7M254 132.1h12.7M254 137.2h12.7M266.7 129.6h.1M38.1 149.9h.1M38.1 149.9h20.4"/>
<path d="M71.2 149.9h.1M71.2 149.9h7.6M76.2 155h.1M76.2 155h2.6M101.6 149.9h.1M101.6 155h.1M101.6 155h12.7M104.2 155h.1M114.3 155h.1M114.3 149.9v10.2M177.8 149.9h.1M177.8 149.9h20.4"/>
<path d="M210.9 149.9h.1M210.9 149.9h7.6M215.9 155h.1M215.9 155h2.6M241.3 149.9h.1M241.3 155h.1M241.3 155h12.7M243.9 155h.1M254 149.9h.1M254 155h.1M254 149.9v10.2"/>
</g>
<g fill="#f0f" stroke="#f0f" stroke-width=".25">
<circle cx="104.2" cy="58.4" r=".49"/>
<circle cx="104.2" cy="78.8" r=".49"/>
<circle cx="76.2" cy="58.4" r=".49"/>
<circle cx="76.2" cy="78.8" r=".49"/>
<circle cx="114.3" cy="63.5" r=".49"/>
<circle cx="114.3" cy="78.8" r=".49"/>
<circle cx="114.3" cy="55.9" r=".49"/>
<circle cx="114.3" cy="50.8" r=".49"/>
<circle cx="114.3" cy="61" r=".49"/>
<circle cx="254" cy="61" r=".49"/>
<circle cx="254" cy="55.9" r=".49"/>
<circle cx="254" cy="50.8" r=".49"/>
<circle cx="243.9" cy="58.4" r=".49"/>
<circle cx="243.9" cy="78.8" r=".49"/>
<circle cx="215.9" cy="58.4" r=".49"/>
<circle cx="215.9" cy="78.8" r=".49"/>
<circle cx="254" cy="63.5" r=".49"/>
<circle cx="254" cy="78.8" r=".49"/>
<circle cx="114.3" cy="137.2" r=".49"/>
<circle cx="114.3" cy="132.1" r=".49"/>
<circle cx="114.3" cy="127" r=".49"/>
<circle cx="254" cy="137.2" r=".49"/>
<circle cx="254" cy="132.1" r=".49"/>
<circle cx="254" cy="127" r=".49"/>
<circle cx="254" cy="139.7" r=".49"/>
<circle cx="243.9" cy="134.6" r=".49"/>
<circle cx="243.9" cy="155" r=".49"/>
<circle cx="215.9" cy="134.6" r=".49"/>
<circle cx="215.9" cy="155" r=".49"/>
<circle cx="104.2" cy="134.6" r=".49"/>
<circle cx="76.2" cy="134.6" r=".49"/>
<circle cx="76.2" cy="155" r=".49"/>
<circle cx="104.2" cy="155" r=".49"/>
<circle cx="114.3" cy="139.7" r=".49"/>
<circle cx="114.3" cy="30.5" r=".49"/>
<circle cx="254" cy="155" r=".49"/>
<circle cx="114.3" cy="155" r=".49"/>
</g>
<text font-size="5.1" x="15.3" y="14.5">四路步进电机驱动接口</text>
<g font-size="4.2">
<text x="29.7" y="3.9">5</text>
<text x="89.1" y="3.9">4</text>
<text x="148.5" y="3.9">3</text>
<text x="207.9" y="3.9">2</text>
<text x="267.2" y="3.9">1</text>
<text x="0" y="30.1">D</text>
<text x="0" y="82.5">C</text>
<text x="0" y="135">B</text>
<text x="0" y="187.4">A</text>
<text x="297" y="187.4">A</text>
</g>
<g font-size="2.3">
<text x="110" y="21.9">VCC_COM VCC_SMD</text>
<text x="107.5" y="27">5V</text>
<text x="131.6" y="27.4">1</text>
<text x="131.6" y="30">2</text>
<text x="131.6" y="32.5">3</text>
<text x="249.7" y="32.1">VCC_COM</text>
<text x="78.3" y="37.6">1</text>
<text x="100.9" y="37.6">4</text>
<text x="218" y="37.6">1</text>
<text x="240.6" y="37.6">4</text>
<text x="78.3" y="42.7">2</text>
<text x="100.9" y="42.7">3</text>
<text x="218" y="42.7">2</text>
<text x="240.6" y="42.7">3</text>
<text x="78.3" y="52.8">1</text>
<text x="100.9" y="52.8">4</text>
<text x="131.6" y="52.8">3</text>
<text x="218" y="52.8">1</text>
<text x="240.6" y="52.8">4</text>
<text x="271.3" y="52.8">3</text>
<text x="78.3" y="57.9">2</text>
<text x="100.9" y="57.9">3</text>
<text x="218" y="57.9">2</text>
<text x="240.6" y="57.9">3</text>
<text x="90.9" y="69.4" transform="rotate(-90 90.9 69.4)">6</text>
<text x="230.6" y="69.4" transform="rotate(-90 230.6 69.4)">6</text>
<text x="78.3" y="73.2">1</text>
<text x="100.9" y="73.2">5</text>
<text x="136.7" y="75.7">1</text>
<text x="218" y="73.2">1</text>
<text x="240.6" y="73.2">5</text>
<text x="78.3" y="78.2">3</text>
<text x="100.9" y="78.2">4</text>
<text x="136.7" y="78.2">2</text>
<text x="136.7" y="80.8">3</text>
<text x="218" y="78.2">3</text>
<text x="240.6" y="78.2">4</text>
<text x="73.7" y="88.5">GND</text>
<text x="99.1" y="88.5">SMD_COM</text>
<text x="119.4" y="88.5">GND_SMGND</text>
<text x="213.4" y="88.5">GND</text>
<text x="249" y="88.5">SMD_COM</text>
<text x="78.3" y="113.8">1</text>
<text x="100.9" y="113.8">4</text>
<text x="110" y="110.8">VCC_COM</text>
<text x="218" y="113.8">1</text>
<text x="240.6" y="113.8">4</text>
<text x="249.7" y="108.3">VCC_COM</text>
<text x="78.3" y="118.9">2</text>
<text x="100.9" y="118.9">3</text>
<text x="218" y="118.9">2</text>
<text x="240.6" y="118.9">3</text>
<text x="78.3" y="129">1</text>
<text x="100.9" y="129">4</text>
<text x="131.6" y="129">3</text>
<text x="218" y="129">1</text>
<text x="240.6" y="129">4</text>
<text x="271.3" y="129">3</text>
<text x="78.3" y="134.1">2</text>
<text x="100.9" y="134.1">3</text>
<text x="218" y="134.1">2</text>
<text x="240.6" y="134.1">3</text>
<text x="78.3" y="149.4">1</text>
<text x="90.9" y="145.6" transform="rotate(-90 90.9 145.6)">6</text>
<text x="100.9" y="149.4">5</text>
<text x="218" y="149.4">1</text>
<text x="230.6" y="145.6" transform="rotate(-90 230.6 145.6)">6</text>
<text x="240.6" y="149.4">5</text>
<text x="78.3" y="154.4">3</text>
<text x="100.9" y="154.4">4</text>
<text x="218" y="154.4">3</text>
<text x="240.6" y="154.4">4</text>
<text x="73.7" y="164.7">GND</text>
<text x="109.3" y="164.7">SMD_COM</text>
<text x="213.4" y="164.7">GND</text>
<text x="249" y="164.7">SMD_COM</text>
<text x="221.5" y="189.6">Title</text>
<text x="221.3" y="197.2">Size</text>
<text x="229.7" y="197.4">Document Number</text>
<text x="285.6" y="197.2">Rev</text>
<text x="286.3" y="200.5">V1.0</text>
<text x="221.8" y="204.8">Date:</text>
<text x="269.3" y="204.8">Sheet</text>
<text x="281.7" y="204.8">of</text>
</g>
<g font-size="2.3" fill="#000080">
<text x="134.7" y="25">J23</text>
<text x="81.3" y="32.6">OP2</text>
<text x="81.3" y="35.1">EL357N(B)(TA)-G</text>
<text x="221" y="32.6">OP3</text>
<text x="221" y="35.1">EL357N(B)(TA)-G</text>
<text x="55.9" y="37.7">R93</text>
<text x="68.6" y="37.7">220R</text>
<text x="134.7" y="37.7">SIP3-2P54</text>
<text x="195.6" y="37.7">R94</text>
<text x="208.3" y="37.7">220R</text>
<text x="81.3" y="47.8">OP5</text>
<text x="134.7" y="45.3">J25</text>
<text x="221" y="47.8">OP4</text>
<text x="274.4" y="45.3">J26</text>
<text x="55.9" y="52.9">R95</text>
<text x="68.6" y="52.9">220R</text>
<text x="81.3" y="50.4">EL357N(B)(TA)-G</text>
<text x="195.6" y="52.9">R96</text>
<text x="208.3" y="52.9">220R</text>
<text x="221" y="50.4">EL357N(B)(TA)-G</text>
<text x="129.6" y="65.6">DB2ERC-3.81-6P</text>
<text x="266.8" y="65.6">DB2ERC-3.81-6P</text>
<text x="81.3" y="70.7">OP6</text>
<text x="117.7" y="70.2">C96</text>
<text x="221" y="70.7">OP7</text>
<text x="257.4" y="70.2">C97</text>
<text x="55.9" y="73.2">R97</text>
<text x="68.6" y="73.2">100R</text>
<text x="116.9" y="73">0.1uF</text>
<text x="139.8" y="73.2">J27</text>
<text x="195.6" y="73.2">R98</text>
<text x="208.3" y="73.2">100R</text>
<text x="256.6" y="73">0.1uF</text>
<text x="81.3" y="83.4">TLP2362(TPL,E(T</text>
<text x="221" y="83.4">TLP2362(TPL,E(T</text>
<text x="139.8" y="85.9">SIP3-2P54</text>
<text x="55.9" y="113.9">R99</text>
<text x="68.6" y="113.9">220R</text>
<text x="81.3" y="108.8">OP8</text>
<text x="81.3" y="111.3">EL357N(B)(TA)-G</text>
<text x="195.6" y="113.9">R100</text>
<text x="208.3" y="113.9">220R</text>
<text x="221" y="108.8">OP9</text>
<text x="221" y="111.3">EL357N(B)(TA)-G</text>
<text x="81.3" y="124">OP10</text>
<text x="134.7" y="121.5">J31</text>
<text x="221" y="124">OP11</text>
<text x="274.4" y="121.5">J32</text>
<text x="55.9" y="129.1">R102</text>
<text x="68.6" y="129.1">220R</text>
<text x="81.3" y="126.6">EL357N(B)(TA)-G</text>
<text x="195.6" y="129.1">R101</text>
<text x="208.3" y="129.1">220R</text>
<text x="221" y="126.6">EL357N(B)(TA)-G</text>
<text x="129.6" y="141.8">DB2ERC-3.81-6P</text>
<text x="266.8" y="141.8">DB2ERC-3.81-6P</text>
<text x="55.9" y="149.4">R103</text>
<text x="68.6" y="149.4">100R</text>
<text x="81.3" y="146.9">OP12</text>
<text x="116.9" y="149.2">0.1uF</text>
<text x="117.7" y="146.4">C98</text>
<text x="195.6" y="149.4">R104</text>
<text x="208.3" y="149.4">100R</text>
<text x="221" y="146.9">OP13</text>
<text x="256.6" y="149.2">0.1uF</text>
<text x="257.4" y="146.4">C99</text>
<text x="81.3" y="159.6">TLP2362(TPL,E(T</text>
<text x="221" y="159.6">TLP2362(TPL,E(T</text>
</g>
<g font-size="2.3" fill="#f00">
<text x="24.2" y="39.2">[4]</text>
<text x="28.7" y="39.2">PE0</text>
<text x="41.2" y="37.4">SMD1_ENA</text>
<text x="163.9" y="39.2">[4]</text>
<text x="168.5" y="39.2">PE4</text>
<text x="180.9" y="37.4">SMD2_ENA</text>
<text x="117.4" y="47.6">SMD1_ENA- 1</text>
<text x="257.1" y="47.6">SMD2_ENA- 1</text>
<text x="41.2" y="52.7">SMD1_DIR</text>
<text x="117.4" y="52.7">SMD1_DIR-</text>
<text x="117.4" y="50.1">SMD1_ENA+ 2</text>
<text x="180.9" y="52.7">SMD2_DIR</text>
<text x="257.1" y="52.7">SMD2_DIR-</text>
<text x="257.1" y="50.1">SMD2_ENA+ 2</text>
<text x="24.2" y="54.4">[4]</text>
<text x="28.7" y="54.4">PE1</text>
<text x="117.4" y="55.2">SMD1_DIR+ 4</text>
<text x="117.4" y="57.7">SMD1_PUL- 5</text>
<text x="163.9" y="54.4">[4]</text>
<text x="168.5" y="54.4">PI8</text>
<text x="257.1" y="55.2">SMD2_DIR+ 4</text>
<text x="257.1" y="57.7">SMD2_PUL- 5</text>
<text x="117.4" y="60.3">SMD1_PUL+ 6</text>
<text x="257.1" y="60.3">SMD2_PUL+ 6</text>
<text x="20.9" y="74.8">[4,13]</text>
<text x="28.7" y="74.8">PI5</text>
<text x="41.2" y="73">SMD1_PUL</text>
<text x="160.6" y="74.8">[4,13]</text>
<text x="168.5" y="74.8">PI6</text>
<text x="180.9" y="73">SMD2_PUL</text>
<text x="41.2" y="113.6">SMD3_ENA</text>
<text x="180.9" y="113.6">SMD4_ENA</text>
<text x="24.2" y="115.4">[4]</text>
<text x="28.7" y="115.4">PI10</text>
<text x="163.9" y="115.4">[4]</text>
<text x="168.5" y="115.4">PF1</text>
<text x="117.4" y="123.8">SMD3_ENA- 1</text>
<text x="257.1" y="123.8">SMD4_ENA- 1</text>
<text x="24.2" y="130.6">[4]</text>
<text x="28.7" y="130.6">PI11</text>
<text x="41.2" y="128.9">SMD3_DIR</text>
<text x="117.4" y="128.9">SMD3_DIR-</text>
<text x="117.4" y="126.3">SMD3_ENA+ 2</text>
<text x="117.4" y="131.4">SMD3_DIR+ 4</text>
<text x="163.9" y="130.6">[4]</text>
<text x="168.5" y="130.6">PF2</text>
<text x="180.9" y="128.9">SMD4_DIR</text>
<text x="257.1" y="128.9">SMD4_DIR-</text>
<text x="257.1" y="126.3">SMD4_ENA+ 2</text>
<text x="257.1" y="131.4">SMD4_DIR+ 4</text>
<text x="117.4" y="133.9">SMD3_PUL- 5</text>
<text x="117.4" y="136.5">SMD3_PUL+ 6</text>
<text x="257.1" y="133.9">SMD4_PUL- 5</text>
<text x="257.1" y="136.5">SMD4_PUL+ 6</text>
<text x="41.2" y="149.2">SMD3_PUL</text>
<text x="180.9" y="149.2">SMD4_PUL</text>
<text x="20.9" y="151">[4,13]</text>
<text x="28.7" y="151">PI7</text>
<text x="163.9" y="151">[4]</text>
<text x="168.5" y="151">PC9</text>
</g>
<g font-size="2" fill="#00f">
<text x="28" y="77.8">TIM8_CH1</text>
<text x="165.1" y="77.8">TIM8_CH2</text>
<text x="25.4" y="154">TIM8_CH3</text>
<text x="167.7" y="154">TIM8_CH4</text>
</g>
<g font-size="2">
<text x="241.3" y="183.5">https://fire-stm32.taobao.com</text>
<text x="241.3" y="181.2">东莞野火电子技术有限公司</text>
<text x="246.2" y="191.1">野火_F407电机驱动控制板_原理图</text>
<text x="222.3" y="199.5">A4</text>
<text x="252.3" y="199.5">步进电机驱动接口</text>
<text x="230.2" y="204.3">Wednesday, August 19, 2020</text>
<text x="276.9" y="204.3">12</text>
<text x="286.3" y="204.3">14</text>
</g>
</svg>
